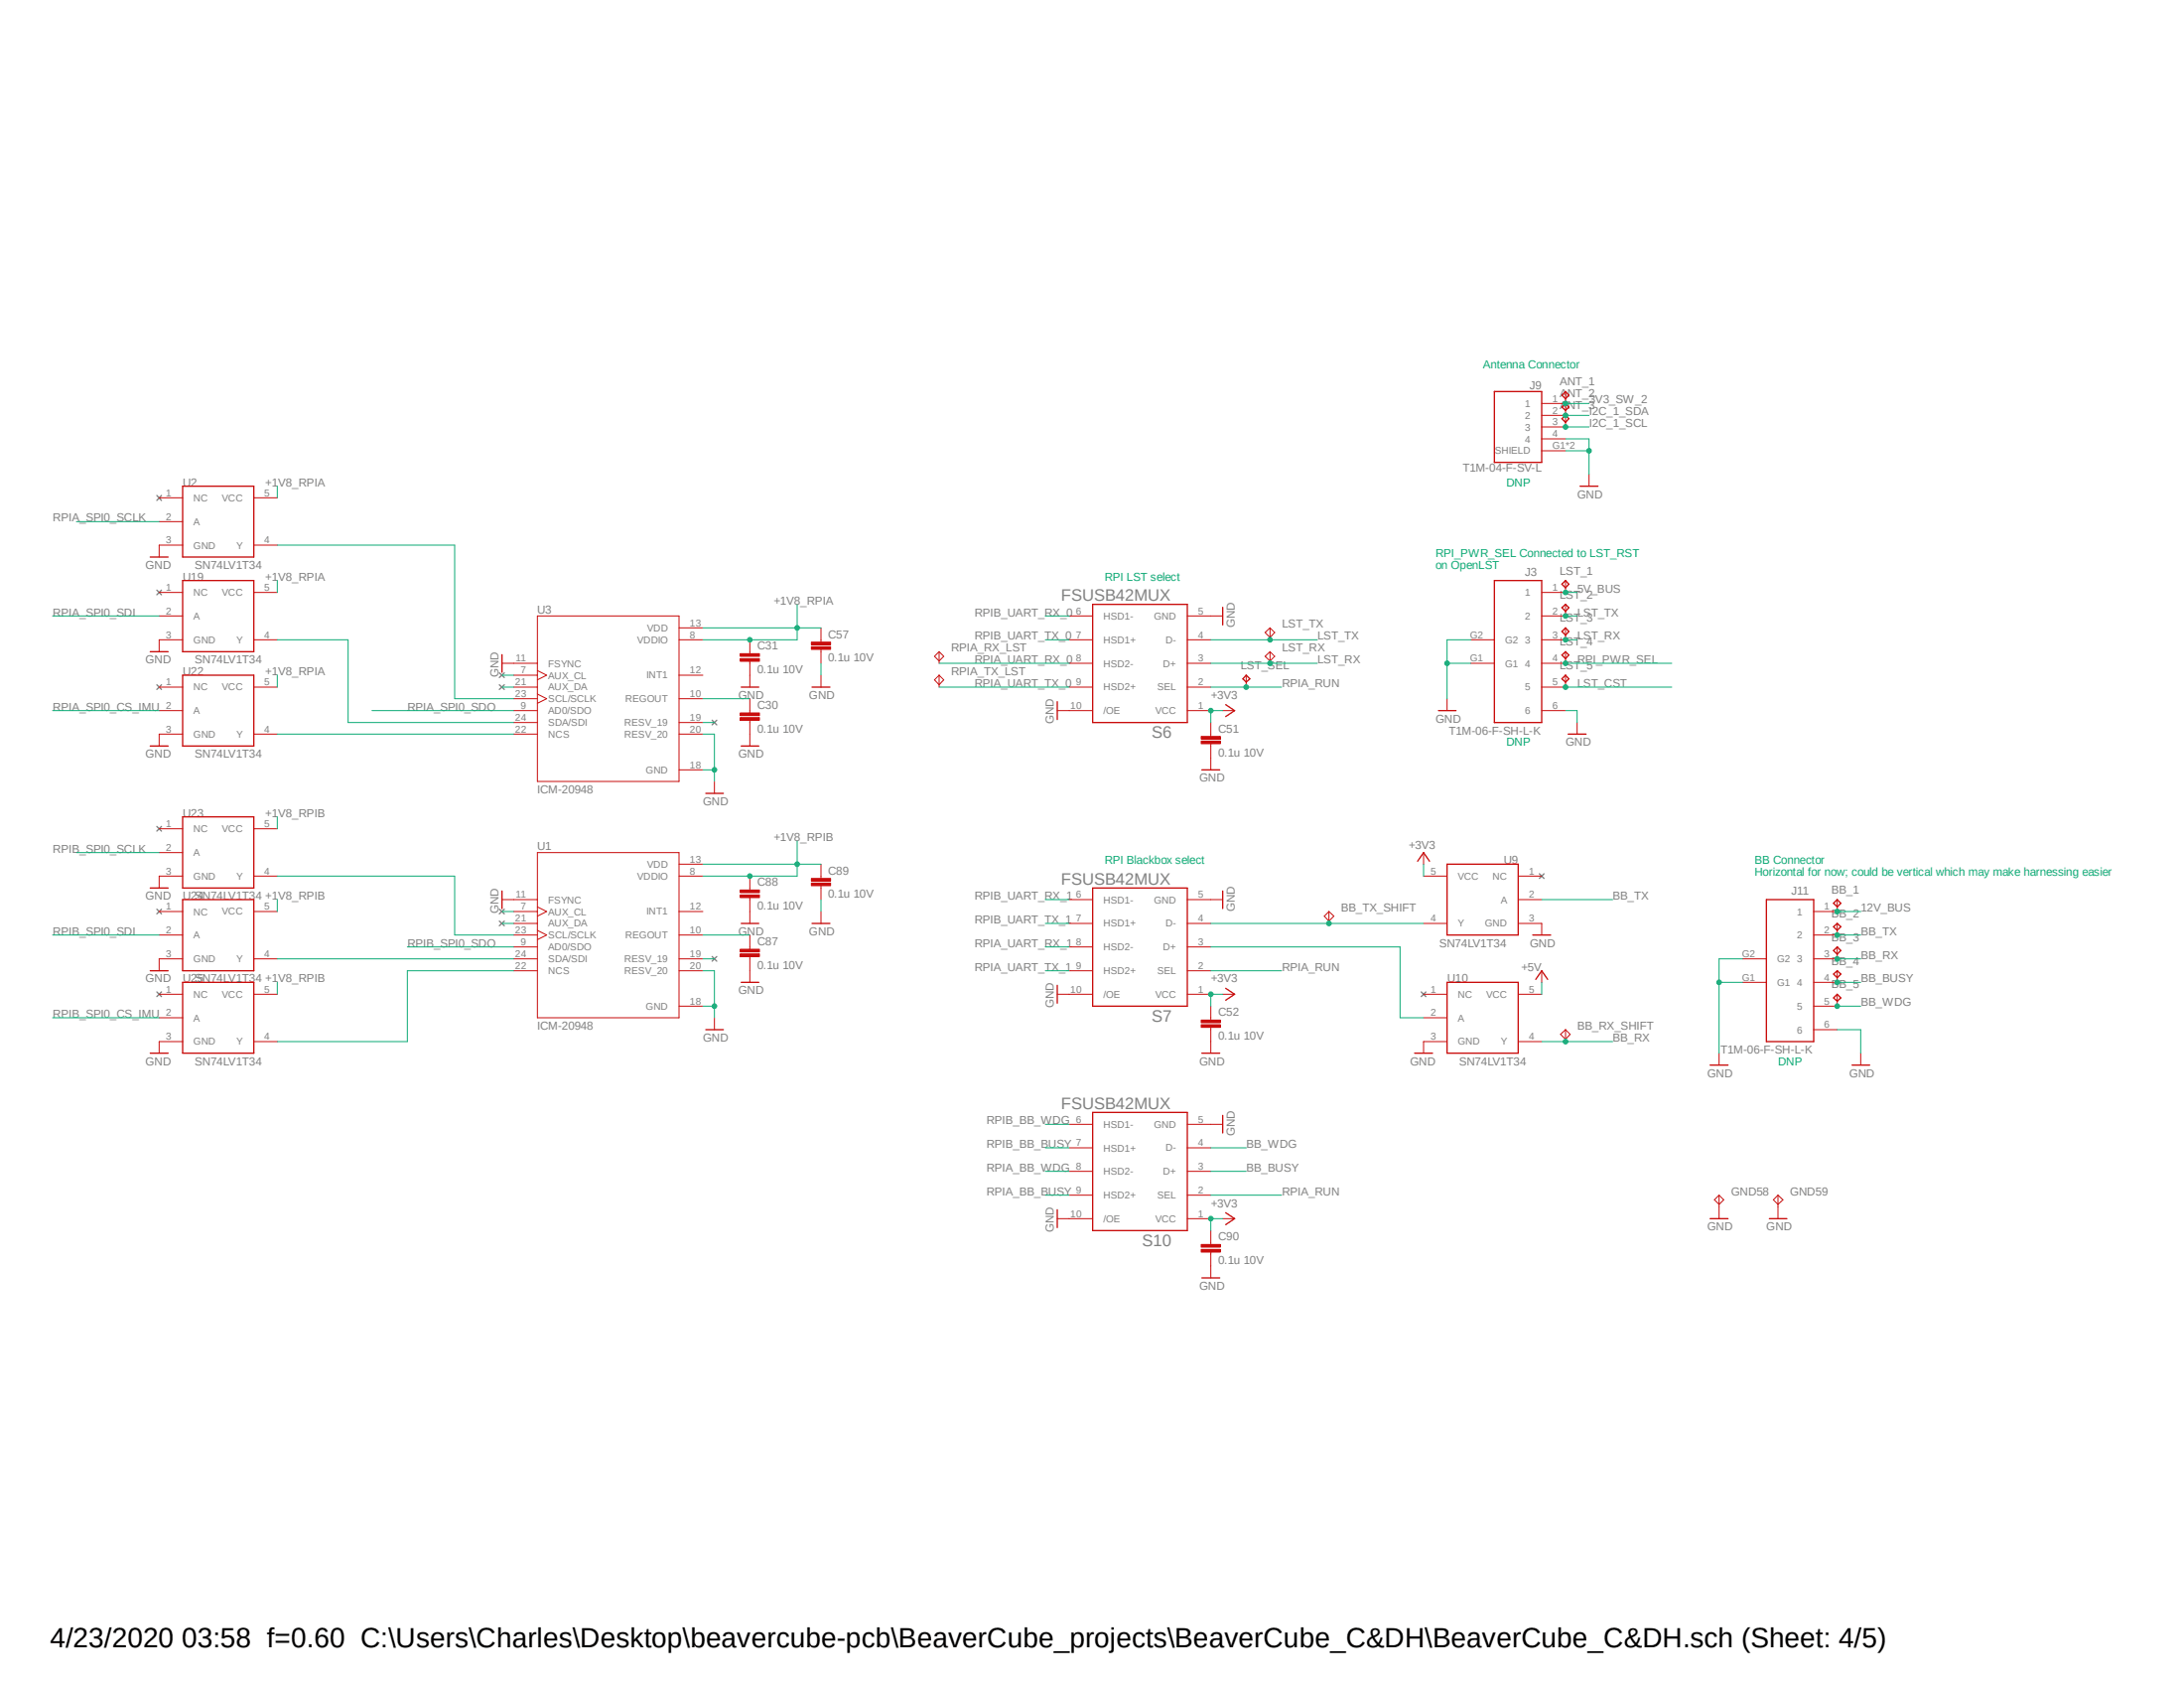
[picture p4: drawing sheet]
<svg xmlns="http://www.w3.org/2000/svg" width="279mm" height="216mm" viewBox="0 0 279 216" stroke-linecap="round" stroke-linejoin="round" font-family="sans-serif">
<path d="M6.4 45.5l266.6 119.9M273 45.5l-266.6 119.9" fill="none" stroke="#fff" stroke-width=".13"/>
<g fill="none" stroke="#808080" stroke-width=".17">
<path d="M20.1 63.4l.6 .6M20.1 75.5l.6 .6M20.7 63.4l-.6 .6M20.7 75.5l-.6 .6M20.1 87.6l.6 .6M20.7 87.6l-.6 .6M63.9 87.6l.6 .6M63.9 86.1l.6 .6M64.5 87.6l-.6 .6M64.5 86.1l-.6 .6M91.1 92.1l.6 .6M91.7 92.1l-.6 .6"/>
<path d="M20.1 105.7l.6 .6M20.1 116.3l.6 .6M20.7 105.7l-.6 .6M20.7 116.3l-.6 .6M63.9 116.3l.6 .6M63.9 117.8l.6 .6M64.5 116.3l-.6 .6M64.5 117.8l-.6 .6M196.9 111.8l.6 .6M197.5 111.8l-.6 .6M20.1 126.9l.6 .6M20.7 126.9l-.6 .6"/>
<path d="M91.1 122.3l.6 .6M91.7 122.3l-.6 .6M181.8 126.9l.6 .6M182.4 126.9l-.6 .6"/>
</g>
<g fill="none" stroke="#c90d0c" stroke-width=".13">
<path d="M197.2 51.6h3.1M197.2 53.1h3.1M197.2 56.1h3.1M197.2 57.7h3.1M200.3 50.1v4.5h-3.1M20.4 78.8h3M20.4 75.8h3M20.4 63.7h3M20.4 66.7h3M23.4 69.7h-3v1.5M32.5 75.8h3M32.5 63.7h3"/>
<path d="M32.5 69.7h3M68.7 78.8h18.2v21.1h-18.2zM136.8 78.8h3M151.9 78.8h4.5M200.3 77.3v1.5h-3.1M200.3 74.3v1.5h-3.1M203.3 60.7v1.5M20.4 90.9h3M20.4 87.9h3M23.4 81.8h-3v1.6M23.4 93.9h-3v1.5M32.5 87.9h3"/>
<path d="M32.5 81.8h3M32.5 93.9h3M64.2 84.8h4.5M65.7 90.9h3M65.7 87.9h3M65.7 86.4h3M65.7 89.4h3M65.7 92.4h3M65.7 93.9h3M68.7 88.8l1.2 .6-1.2 .6M68.7 85.8l1.2 .6-1.2 .6M86.9 81.8h3"/>
<path d="M86.9 86.4h3M86.9 89.4h3M86.9 80.3h3M86.9 98.5h3M86.9 92.4h3M86.9 93.9h3M91.4 99.9v1.6M94.7 91.8h2.5v.3h-2.5zM94.7 91.2h2.5v.3h-2.5zM94.7 84.2h2.5v.4h-2.5zM94.7 83.6h2.5v.3h-2.5zM95.9 81.8v1.9"/>
<path d="M95.9 84.5v3.4M95.9 89.4v1.8M95.9 92.1v3.3M103.8 82.7h2.5v.4h-2.5zM103.8 82.1h2.5v.4h-2.5zM105 80.3v1.8M105 83v1.8M105 86.4v1.5M119.5 83.9l.6-.5 .6 .5-.6 .6zM120.1 83.4v1.4M120.1 86.4v1.5M120.1 86.4l.6 .6-.6 .6-.6-.6z"/>
<path d="M135.3 90.9h4.5M136.8 87.9h3M136.8 84.8h3M136.8 81.8h3M151.9 90.9h3M151.9 87.9h3M151.9 84.8h3M151.9 81.8h3M153.7 94.8h2.4v.3h-2.4zM153.7 94.2h2.4v.3h-2.4zM154.9 92.4v1.8M154.9 95.1v3.4"/>
<path d="M156.4 90.9h1.5M159.4 86.4v1.5M161.8 80.9l.7-.6 .6 .6-.6 .6zM161.8 83.9l.7-.5 .6 .5-.6 .6zM162.5 80.3v1.5M162.5 83.4v1.4M185.1 89.4v1.5M188.2 84.8h3M188.2 81.8h3M197.2 90.9h3.1M200.3 86.4v1.5h-3.1M200.3 83.4v1.4h-3.1"/>
<path d="M200.3 80.3v1.5h-3.1M201.8 92.4v1.5M20.4 119.6h3M20.4 116.6h3M20.4 109.1h3M20.4 106h3M23.4 112.1h-3v1.5M32.5 112.1h3M32.5 116.6h3M32.5 106h3M64.2 115.1h4.5M65.7 118.1h3"/>
<path d="M65.7 119.6h3M65.7 116.6h3M68.7 109.1h18.2v21.1h-18.2zM68.7 119l1.2 .6-1.2 .6M68.7 116l1.2 .6-1.2 .6M86.9 112.1h3M86.9 119.6h3M86.9 116.6h3M86.9 110.5h3M94.7 114.5h2.5v.3h-2.5zM94.7 113.8h2.5v.4h-2.5zM95.9 112.1v1.8"/>
<path d="M95.9 114.8v3.3M95.9 119.6v1.8M103.8 112.9h2.5v.4h-2.5zM103.8 112.4h2.5v.3h-2.5zM105 110.5v1.9M105 113.2v1.9M105 116.6v1.5M136.8 118.1h3M136.8 115.1h3M151.9 118.1h3M151.9 115.1h4.5M169.4 117.2l.6-.6 .6 .6-.6 .6z"/>
<path d="M170 116.6v1.5M182.1 118.1h3M182.1 109.1v1.4M182.1 112.1h3M194.2 118.1h3v1.5M194.2 115.1h3M194.2 112.1h3M235 118.1v1.5h-3M235 115.1v1.5h-3M20.4 127.2h3M20.4 130.2h3M23.4 133.2h-3v1.5"/>
<path d="M23.4 122.6h-3v1.6M32.5 127.2h3M32.5 133.2h3M32.5 122.6h3M65.7 124.2h3M65.7 121.1h3M65.7 122.6h3M86.9 124.2h3M86.9 122.6h3M86.9 128.7h3M91.4 130.2v1.5M94.7 122h2.5v.3h-2.5z"/>
<path d="M94.7 121.4h2.5v.4h-2.5zM95.9 122.3v3.3M135.3 127.2h4.5M136.8 124.2h3M136.8 121.1h3M151.9 127.2h3M151.9 124.2h3M151.9 121.1h3M153.7 131.1h2.4v.3h-2.4zM153.7 130.5h2.4v.3h-2.4zM154.9 128.7v1.8M154.9 131.4v3.3"/>
<path d="M156.4 127.2h1.5M182.1 127.2h3M182.1 130.2h3M185.1 133.2h-3v1.5M194.2 127.2h3M194.2 133.2h3M197.2 124.2v1.4M199.6 132.3l.7-.6 .6 .6-.6 .6zM200.3 131.7v1.5M219.9 134.7v1.5M222.9 122.6h3.1M222.9 125.6h3.1"/>
<path d="M232 131.7h3M235 121.1v1.5h-3M235 124.2v1.4h-3M235 127.2v1.5h-3M238 134.7v1.5M135.3 155.9h4.5M136.8 152.9h3M136.8 149.8h3M136.8 146.8h3M136.8 143.8h3M151.9 155.9h3M151.9 152.9h3"/>
<path d="M151.9 149.8h3M151.9 146.8h3M151.9 143.8h4.5M153.7 159.8h2.4v.3h-2.4zM153.7 159.2h2.4v.3h-2.4zM154.9 157.4v1.8M156.4 155.9h1.5M219.3 153.5l.6-.6 .6 .6-.6 .6zM219.9 152.9v3M226.9 153.5l.6-.6 .6 .6-.6 .6zM227.5 152.9v3M154.9 160.1v3.3"/>
</g>
<g fill="none" stroke="#c90d0c" stroke-width=".17">
<path d="M191.2 50.1h6v9h-6zM199.8 52.1l.5-.5 .4 .5-.4 .4zM199.8 53.6l.5-.5 .4 .5-.4 .4zM199.8 50.5l.5-.4 .4 .4-.4 .5zM19.2 71.2h2.3M23.4 74.3h9.1v9.1h-9.1zM23.4 62.2h9.1v9h-9.1zM139.8 77.3h12.1v15.1h-12.1zM156.4 77.7v2.2M191.2 74.3h6v18.1h-6zM199.8 77.7l.5-.4 .4 .4-.4 .5zM199.8 74.7l.5-.4 .4 .4-.4 .5z"/>
<path d="M202.1 62.2h2.3M19.2 95.4h2.3M19.2 83.4h2.3M23.4 86.4h9.1v9h-9.1zM64.2 83.7v2.3M94.8 95.4h2.3M94.8 87.9h2.3M103.9 87.9h2.3M135.3 89.7v2.3M153.8 98.5h2.2M156.8 90.1l1.1 .8-1.1 .8M159.4 86.4l.5 .4-.5 .4-.4-.4z"/>
<path d="M184 90.9h2.3M199.8 80.8l.5-.5 .4 .5-.4 .4zM199.8 83.8l.5-.4 .4 .4-.4 .4zM199.8 86.8l.5-.4 .4 .4-.4 .4zM200.6 93.9h2.3M19.2 113.6h2.3M23.4 104.5h9.1v9.1h-9.1zM23.4 115.1h9.1v9.1h-9.1zM64.2 114v2.2M90.3 101.5h2.2M94.8 118.1h2.3M103.9 118.1h2.3"/>
<path d="M139.8 113.6h12.1v15.1h-12.1zM156.4 114v2.2M181.4 110.2l.7-1.1 .8 1.1M185.1 110.5h9.1v9.1h-9.1zM196.1 119.6h2.3M226 115.1h6v18.1h-6zM234.6 115.5l.4-.4 .5 .4-.5 .5zM234.6 118.5l.4-.4 .5 .4-.5 .5zM19.2 134.7h2.3M19.2 124.2h2.3M23.4 125.6h9.1v9.1h-9.1zM90.3 131.7h2.2"/>
<path d="M94.8 125.6h2.3M135.3 126v2.3M153.8 134.7h2.2M156.8 126.4l1.1 .8-1.1 .7M181 134.7h2.3M185.1 125.6h9.1v9.1h-9.1zM196.5 125.3l.7-1.1 .8 1.1M218.8 136.2h2.3M234.6 121.6l.4-.5 .5 .5-.5 .4zM234.6 124.6l.4-.4 .5 .4-.5 .5zM234.6 127.6l.4-.4 .5 .4-.5 .5zM236.9 136.2h2.3"/>
<path d="M135.3 154.7v2.3M139.8 142.3h12.1v15.1h-12.1zM156.4 142.7v2.2M156.8 155.1l1.1 .8-1.1 .7M218.8 155.9h2.3M226.4 155.9h2.2M153.8 163.4h2.2"/>
</g>
<g fill="none" stroke="#c90d0c" stroke-width=".34">
<path d="M94.7 91.9h2.5M94.7 91.4h2.5M94.7 84.4h2.5M94.7 83.8h2.5M103.8 82.9h2.5M103.8 82.3h2.5M153.7 95h2.4M153.7 94.4h2.4M94.7 114.6h2.5M94.7 114h2.5M103.8 113.1h2.5M103.8 112.5h2.5"/>
<path d="M94.7 122.2h2.5M94.7 121.6h2.5M153.7 131.2h2.4M153.7 130.6h2.4M153.7 160h2.4M153.7 159.3h2.4"/>
</g>
<path d="M156.4 90.9h-1.5v1.5" fill="none" stroke="#0dab76" stroke-width=".13"/>
<circle cx="154.9" cy="90.9" r=".3" fill="#0dab76"/>
<g fill="none" stroke="#0dab76" stroke-width=".13">
<path d="M156.4 127.2h-1.5v1.5"/>
<circle cx="154.9" cy="90.9" r=".3"/>
</g>
<circle cx="154.9" cy="127.2" r=".3" fill="#0dab76"/>
<g fill="none" stroke="#0dab76" stroke-width=".13">
<path d="M182.1 110.5v1.6M156.4 155.9h-1.5v1.5"/>
<circle cx="154.9" cy="127.2" r=".3"/>
</g>
<circle cx="154.9" cy="155.9" r=".3" fill="#0dab76"/>
<g fill="none" stroke="#0dab76" stroke-width=".13">
<path d="M89.9 93.9h1.5v6M89.9 98.5h1.5"/>
<circle cx="154.9" cy="155.9" r=".3"/>
</g>
<circle cx="91.4" cy="98.5" r=".3" fill="#0dab76"/>
<g fill="none" stroke="#0dab76" stroke-width=".13">
<path d="M105 84.8v1.6M185.1 84.8h3.1M188.2 81.8h-3.1v7.6"/>
<circle cx="91.4" cy="98.5" r=".3"/>
</g>
<circle cx="185.1" cy="84.8" r=".3" fill="#0dab76"/>
<g fill="none" stroke="#0dab76" stroke-width=".13">
<path d="M200.3 56.1h3v4.6M200.3 57.7h3M200.3 90.9h1.5v1.5"/>
<circle cx="185.1" cy="84.8" r=".3"/>
</g>
<circle cx="203.3" cy="57.7" r=".3" fill="#0dab76"/>
<g fill="none" stroke="#0dab76" stroke-width=".13">
<path d="M219.9 125.6h3M222.9 122.6h-3v12.1"/>
<circle cx="203.3" cy="57.7" r=".3"/>
</g>
<circle cx="219.9" cy="125.6" r=".3" fill="#0dab76"/>
<g fill="none" stroke="#0dab76" stroke-width=".13">
<path d="M89.9 124.2h1.5v6M89.9 128.7h1.5M235 131.7h3v3"/>
<circle cx="219.9" cy="125.6" r=".3"/>
</g>
<circle cx="91.4" cy="128.7" r=".3" fill="#0dab76"/>
<g fill="none" stroke="#0dab76" stroke-width=".13">
<path d="M154.9 87.9h9.1M105 115.1v1.5"/>
<circle cx="91.4" cy="128.7" r=".3"/>
</g>
<circle cx="159.4" cy="87.9" r=".3" fill="#0dab76"/>
<g fill="none" stroke="#0dab76" stroke-width=".13">
<path d="M133.7 78.8h3.1M120.1 84.8h16.7M120.1 87.9h16.7M133.7 81.8h3.1M154.9 84.8h13.6M154.9 124.2h9.1M154.9 152.9h9.1"/>
<circle cx="159.4" cy="87.9" r=".3"/>
</g>
<circle cx="162.5" cy="84.8" r=".3" fill="#0dab76"/>
<g fill="none" stroke="#0dab76" stroke-width=".13">
<path d="M200.3 81.8h1.5"/>
<circle cx="162.5" cy="84.8" r=".3"/>
</g>
<circle cx="200.3" cy="81.8" r=".3" fill="#0dab76"/>
<g fill="none" stroke="#0dab76" stroke-width=".13">
<path d="M154.9 81.8h13.6"/>
<circle cx="200.3" cy="81.8" r=".3"/>
</g>
<circle cx="162.5" cy="81.8" r=".3" fill="#0dab76"/>
<g fill="none" stroke="#0dab76" stroke-width=".13">
<path d="M200.3 78.8h1.5"/>
<circle cx="162.5" cy="81.8" r=".3"/>
</g>
<circle cx="200.3" cy="78.8" r=".3" fill="#0dab76"/>
<g fill="none" stroke="#0dab76" stroke-width=".13">
<path d="M133.7 115.1h3.1M133.7 118.1h3.1M197.2 115.1h9.1M235 119.6h3M133.7 121.1h3.1M133.7 124.2h3.1M154.9 121.1h24.2v9.1h3"/>
<circle cx="200.3" cy="78.8" r=".3"/>
</g>
<circle cx="235" cy="119.6" r=".3" fill="#0dab76"/>
<g fill="none" stroke="#0dab76" stroke-width=".13">
<path d="M154.9 118.1h27.2"/>
<circle cx="235" cy="119.6" r=".3"/>
</g>
<circle cx="170" cy="118.1" r=".3" fill="#0dab76"/>
<g fill="none" stroke="#0dab76" stroke-width=".13">
<path d="M197.2 125.6v1.6M197.2 133.2h9.1"/>
<circle cx="170" cy="118.1" r=".3"/>
</g>
<circle cx="200.3" cy="133.2" r=".3" fill="#0dab76"/>
<g fill="none" stroke="#0dab76" stroke-width=".13">
<path d="M235 122.6h3"/>
<circle cx="200.3" cy="133.2" r=".3"/>
</g>
<circle cx="235" cy="122.6" r=".3" fill="#0dab76"/>
<g fill="none" stroke="#0dab76" stroke-width=".13">
<path d="M200.3 75.8h1.5M89.9 89.4h6"/>
<circle cx="235" cy="122.6" r=".3"/>
</g>
<circle cx="200.3" cy="75.8" r=".3" fill="#0dab76"/>
<circle cx="200.3" cy="75.8" r=".3" fill="none" stroke="#0dab76" stroke-width=".13"/>
<circle cx="200.3" cy="84.8" r=".3" fill="#0dab76"/>
<g fill="none" stroke="#0dab76" stroke-width=".13">
<path d="M200.3 84.8h13.6M200.3 87.9h13.6"/>
<circle cx="200.3" cy="84.8" r=".3"/>
</g>
<circle cx="200.3" cy="87.9" r=".3" fill="#0dab76"/>
<g fill="none" stroke="#0dab76" stroke-width=".13">
<path d="M200.3 53.1h3"/>
<circle cx="200.3" cy="87.9" r=".3"/>
</g>
<circle cx="200.3" cy="53.1" r=".3" fill="#0dab76"/>
<g fill="none" stroke="#0dab76" stroke-width=".13">
<path d="M200.3 54.6h3"/>
<circle cx="200.3" cy="53.1" r=".3"/>
</g>
<circle cx="200.3" cy="54.6" r=".3" fill="#0dab76"/>
<g fill="none" stroke="#0dab76" stroke-width=".13">
<path d="M89.9 81.8h6"/>
<circle cx="200.3" cy="54.6" r=".3"/>
</g>
<circle cx="95.9" cy="81.8" r=".3" fill="#0dab76"/>
<g fill="none" stroke="#0dab76" stroke-width=".13">
<path d="M102 77.3v4.5h-6.1M102 80.3h3"/>
<circle cx="95.9" cy="81.8" r=".3"/>
</g>
<circle cx="102" cy="80.3" r=".3" fill="#0dab76"/>
<g fill="none" stroke="#0dab76" stroke-width=".13">
<path d="M35.5 62.2v1.5M35.5 74.3v1.5M35.5 86.4v1.5M89.9 80.3h12.1M235 116.6h3"/>
<circle cx="102" cy="80.3" r=".3"/>
</g>
<circle cx="235" cy="116.6" r=".3" fill="#0dab76"/>
<g fill="none" stroke="#0dab76" stroke-width=".13">
<path d="M235 125.6h3"/>
<circle cx="235" cy="116.6" r=".3"/>
</g>
<circle cx="235" cy="125.6" r=".3" fill="#0dab76"/>
<g fill="none" stroke="#0dab76" stroke-width=".13">
<path d="M235 128.7h3M154.9 149.8h4.5"/>
<circle cx="235" cy="125.6" r=".3"/>
</g>
<circle cx="235" cy="128.7" r=".3" fill="#0dab76"/>
<g fill="none" stroke="#0dab76" stroke-width=".13">
<path d="M200.3 51.6h3M154.9 146.8h4.5"/>
<circle cx="235" cy="128.7" r=".3"/>
</g>
<circle cx="200.3" cy="51.6" r=".3" fill="#0dab76"/>
<g fill="none" stroke="#0dab76" stroke-width=".13">
<path d="M47.6 90.9h18.1M89.9 119.6h6M89.9 112.1h6"/>
<circle cx="200.3" cy="51.6" r=".3"/>
</g>
<circle cx="95.9" cy="112.1" r=".3" fill="#0dab76"/>
<g fill="none" stroke="#0dab76" stroke-width=".13">
<path d="M89.9 110.5h12.1M102 107.5v4.6h-6.1"/>
<circle cx="95.9" cy="112.1" r=".3"/>
</g>
<circle cx="102" cy="110.5" r=".3" fill="#0dab76"/>
<g fill="none" stroke="#0dab76" stroke-width=".13">
<path d="M6.7 78.8h13.7M9.8 66.7h10.6M35.5 69.7h22.7v19.7h7.5M6.7 90.9h13.7M35.5 81.8h9v10.6h21.2M35.5 93.9h30.2M64.2 87.9h1.5M64.2 86.4h1.5M89.9 92.4h1.5M6.7 119.6h13.7M9.8 109.1h10.6M35.5 104.5v1.5"/>
<path d="M35.5 115.1v1.5M35.5 112.1h22.7v7.5h7.5M64.2 116.6h1.5M64.2 118.1h1.5M102 110.5h3M6.7 130.2h13.7M35.5 125.6v1.6M35.5 122.6h30.2M52.1 121.1h13.6M65.7 124.2h-13.6v9h-16.6M89.9 122.6h1.5M133.7 143.8h3.1"/>
<path d="M133.7 146.8h3.1M133.7 149.8h3.1M133.7 152.9h3.1"/>
<circle cx="102" cy="110.5" r=".3"/>
</g>
<text font-size="3.6" x="6.4" y="210.7">4/23/2020 03:58 f=0.60 C:\Users\Charles\Desktop\beavercube-pcb\BeaverCube_projects\BeaverCube_C&amp;DH\BeaverCube_C&amp;DH.sch (Sheet: 4/5)</text>
<g font-size="2.1" fill="#808080">
<text x="135.7" y="76.8">FSUSB42MUX</text>
<text x="147.3" y="94.4">S6</text>
<text x="135.7" y="113.1">FSUSB42MUX</text>
<text x="147.3" y="130.6">S7</text>
<text x="135.7" y="141.9">FSUSB42MUX</text>
<text x="146.1" y="159.4">S10</text>
</g>
<g font-size="1.5" fill="#0dab76">
<text x="189.7" y="47.1">Antenna Connector</text>
<text x="192.7" y="62.2">DNP</text>
<text x="183.6" y="71.2">RPI_PWR_SEL Connected to LST_RST</text>
<text x="141.3" y="74.3">RPI LST select</text>
<text x="183.6" y="72.8">on OpenLST</text>
<text x="192.7" y="95.4">DNP</text>
<text x="141.3" y="110.5">RPI Blackbox select</text>
<text x="224.5" y="110.5">BB Connector</text>
<text x="224.5" y="112.1">Horizontal for now; could be vertical which may make harnessing easier</text>
<text x="227.5" y="136.2">DNP</text>
</g>
<g font-size="1.5" fill="#808080">
<text x="195.7" y="49.8">J9</text>
<text x="199.5" y="50.8">ANT_2</text>
<text x="199.5" y="52.4">ANT_3</text>
<text x="199.5" y="49.3">ANT_1</text>
<text x="203.3" y="53.1">I2C_1_SDA</text>
<text x="203.3" y="51.6">3V3_SW_2</text>
<text x="203.3" y="54.6">I2C_1_SCL</text>
<text x="23.4" y="62.2">U2</text>
<text x="34" y="62.2">+1V8_RPIA</text>
<text x="187.1" y="60.4">T1M-04-F-SV-L</text>
<text x="201.8" y="63.7">GND</text>
<text x="6.8" y="66.7">RPIA_SPI0_SCLK</text>
<text x="18.6" y="72.8">GND</text>
<text x="23.4" y="74.3">U19</text>
<text x="24.9" y="72.8">SN74LV1T34</text>
<text x="34" y="74.3">+1V8_RPIA</text>
<text x="99" y="77.3">+1V8_RPIA</text>
<text x="195.1" y="73.7">J3</text>
<text x="199.5" y="76.5">LST_2</text>
<text x="199.5" y="73.5">LST_1</text>
<text x="201.8" y="75.8">5V_BUS</text>
<text x="6.8" y="78.8">RPIA_SPI0_SDI</text>
<text x="68.7" y="78.5">U3</text>
<text x="96.9" y="83.1">C31</text>
<text x="105.9" y="81.6">C57</text>
<text x="121.7" y="83.4">RPIA_RX_LST</text>
<text x="124.7" y="78.8">RPIB_UART_RX_0</text>
<text x="124.7" y="81.8">RPIB_UART_TX_0</text>
<text x="157.9" y="80.3" transform="rotate(-90 157.9 80.3)">GND</text>
<text x="164" y="80.3">LST_TX</text>
<text x="164" y="83.4">LST_RX</text>
<text x="168.5" y="81.8">LST_TX</text>
<text x="199.5" y="79.5">LST_3</text>
<text x="199.5" y="82.6">LST_4</text>
<text x="201.8" y="81.8">LST_RX</text>
<text x="201.8" y="78.8">LST_TX</text>
<text x="18.6" y="84.8">GND</text>
<text x="23.4" y="86.4">U22</text>
<text x="24.9" y="84.8">SN74LV1T34</text>
<text x="34" y="86.4">+1V8_RPIA</text>
<text x="63.8" y="86.6" transform="rotate(-90 63.8 86.6)">GND</text>
<text x="94.4" y="89.4">GND</text>
<text x="96.9" y="86.1">0.1u 10V</text>
<text x="103.5" y="89.4">GND</text>
<text x="105.9" y="84.6">0.1u 10V</text>
<text x="121.7" y="86.4">RPIA_TX_LST</text>
<text x="124.7" y="84.8">RPIA_UART_RX_0</text>
<text x="124.7" y="87.9">RPIA_UART_TX_0</text>
<text x="154.9" y="89.4">+3V3</text>
<text x="158.7" y="85.6">LST_SEL</text>
<text x="164" y="87.9">RPIA_RUN</text>
<text x="168.5" y="84.8">LST_RX</text>
<text x="199.5" y="85.6">LST_5</text>
<text x="201.8" y="84.8">RPI_PWR_SEL</text>
<text x="201.8" y="87.9">LST_CST</text>
<text x="6.8" y="90.9">RPIA_SPI0_CS_IMU</text>
<text x="52.1" y="90.9">RPIA_SPI0_SDO</text>
<text x="96.9" y="93.7">0.1u 10V</text>
<text x="96.9" y="90.7">C30</text>
<text x="134.8" y="92.6" transform="rotate(-90 134.8 92.6)">GND</text>
<text x="155.8" y="93.7">C51</text>
<text x="183.6" y="92.4">GND</text>
<text x="185.3" y="93.9">T1M-06-F-SH-L-K</text>
<text x="200.3" y="95.4">GND</text>
<text x="18.6" y="96.9">GND</text>
<text x="24.9" y="96.9">SN74LV1T34</text>
<text x="68.7" y="101.5">ICM-20948</text>
<text x="94.4" y="96.9">GND</text>
<text x="153.4" y="99.9">GND</text>
<text x="155.8" y="96.7">0.1u 10V</text>
<text x="23.4" y="104.5">U23</text>
<text x="34" y="104.5">+1V8_RPIB</text>
<text x="89.9" y="103">GND</text>
<text x="99" y="107.5">+1V8_RPIB</text>
<text x="6.8" y="109.1">RPIB_SPI0_SCLK</text>
<text x="68.7" y="108.7">U1</text>
<text x="96.9" y="113.3">C88</text>
<text x="105.9" y="111.8">C89</text>
<text x="180.2" y="108.6">+3V3</text>
<text x="192.4" y="110.5">U9</text>
<text x="6.8" y="119.6">RPIB_SPI0_SDI</text>
<text x="18.6" y="115.1">GND</text>
<text x="23.4" y="115.1">U24</text>
<text x="24.9" y="115.1">SN74LV1T34 +1V8_RPIB</text>
<text x="63.8" y="116.8" transform="rotate(-90 63.8 116.8)">GND</text>
<text x="94.4" y="119.6">GND</text>
<text x="96.9" y="116.4">0.1u 10V</text>
<text x="103.5" y="119.6">GND</text>
<text x="105.9" y="114.9">0.1u 10V</text>
<text x="124.7" y="115.1">RPIB_UART_RX_1</text>
<text x="124.7" y="118.1">RPIB_UART_TX_1</text>
<text x="157.9" y="116.6" transform="rotate(-90 157.9 116.6)">GND</text>
<text x="171.5" y="116.6">BB_TX_SHIFT</text>
<text x="206.3" y="115.1">BB_TX</text>
<text x="229.2" y="114.5">J11</text>
<text x="234.3" y="114.3">BB_1</text>
<text x="234.3" y="117.3">BB_2</text>
<text x="238" y="119.6">BB_TX</text>
<text x="238" y="116.6">12V_BUS</text>
<text x="18.6" y="125.6">GND</text>
<text x="23.4" y="125.6">U25</text>
<text x="24.9" y="125.6">SN74LV1T34 +1V8_RPIB</text>
<text x="52.1" y="121.1">RPIB_SPI0_SDO</text>
<text x="96.9" y="123.9">0.1u 10V</text>
<text x="96.9" y="120.9">C87</text>
<text x="124.7" y="121.1">RPIA_UART_RX_1</text>
<text x="124.7" y="124.2">RPIA_UART_TX_1</text>
<text x="154.9" y="125.6">+3V3</text>
<text x="164" y="124.2">RPIA_RUN</text>
<text x="184.1" y="121.1">SN74LV1T34</text>
<text x="185.1" y="125.6">U10</text>
<text x="194.6" y="124.2">+5V</text>
<text x="195.7" y="121.1">GND</text>
<text x="234.3" y="120.4">BB_3</text>
<text x="234.3" y="123.4">BB_4</text>
<text x="238" y="122.6">BB_RX</text>
<text x="238" y="125.6">BB_BUSY</text>
<text x="6.8" y="130.2">RPIB_SPI0_CS_IMU</text>
<text x="68.7" y="131.7">ICM-20948</text>
<text x="94.4" y="127.2">GND</text>
<text x="134.8" y="128.9" transform="rotate(-90 134.8 128.9)">GND</text>
<text x="155.8" y="130">C52</text>
<text x="201.8" y="131.7">BB_RX_SHIFT</text>
<text x="234.3" y="126.4">BB_5</text>
<text x="238" y="128.7">BB_WDG</text>
<text x="18.6" y="136.2">GND</text>
<text x="24.9" y="136.2">SN74LV1T34</text>
<text x="89.9" y="133.2">GND</text>
<text x="153.4" y="136.2">GND</text>
<text x="155.8" y="133">0.1u 10V</text>
<text x="180.4" y="136.2">GND</text>
<text x="186.6" y="136.2">SN74LV1T34</text>
<text x="206.3" y="133.2">BB_RX</text>
<text x="218.4" y="137.8">GND</text>
<text x="220.1" y="134.7">T1M-06-F-SH-L-K</text>
<text x="236.6" y="137.8">GND</text>
<text x="126.2" y="143.8">RPIB_BB_WDG</text>
<text x="126.2" y="146.8">RPIB_BB_BUSY</text>
<text x="126.2" y="149.8">RPIA_BB_WDG</text>
<text x="157.9" y="145.3" transform="rotate(-90 157.9 145.3)">GND</text>
<text x="159.4" y="149.8">BB_BUSY</text>
<text x="159.4" y="146.8">BB_WDG</text>
<text x="126.2" y="152.9">RPIA_BB_BUSY</text>
<text x="154.9" y="154.4">+3V3</text>
<text x="164" y="152.9">RPIA_RUN</text>
<text x="221.4" y="152.9">GND58</text>
<text x="229" y="152.9">GND59</text>
<text x="134.8" y="157.7" transform="rotate(-90 134.8 157.7)">GND</text>
<text x="155.8" y="161.7">0.1u 10V</text>
<text x="155.8" y="158.7">C90</text>
<text x="218.4" y="157.4">GND</text>
<text x="226" y="157.4">GND</text>
<text x="153.4" y="164.9">GND</text>
</g>
<g font-size="1.3" fill="#808080">
<text x="195.1" y="52.1">1</text>
<text x="195.1" y="53.5">2</text>
<text x="198.6" y="51.4">1</text>
<text x="198.6" y="52.9">2</text>
<text x="191.3" y="58.1">SHIELD</text>
<text x="195.1" y="55.1">3</text>
<text x="195.1" y="56.6">4</text>
<text x="198.6" y="54.4">3</text>
<text x="198.6" y="55.9">4</text>
<text x="198.6" y="57.4">G1*2</text>
<text x="21.3" y="63.5">1</text>
<text x="24.8" y="64.1">NC</text>
<text x="28.4" y="64.1">VCC</text>
<text x="33.8" y="63.5">5</text>
<text x="21.3" y="66.5">2</text>
<text x="21.3" y="69.5">3</text>
<text x="24.8" y="67.2">A</text>
<text x="24.8" y="70.2">GND</text>
<text x="30.3" y="70.2">Y</text>
<text x="33.8" y="69.5">4</text>
<text x="21.3" y="75.6">1</text>
<text x="24.8" y="76.2">NC</text>
<text x="28.4" y="76.2">VCC</text>
<text x="33.8" y="75.6">5</text>
<text x="195.1" y="76.2">1</text>
<text x="198.6" y="75.6">1</text>
<text x="21.3" y="78.6">2</text>
<text x="21.3" y="81.6">3</text>
<text x="24.8" y="79.2">A</text>
<text x="24.8" y="82.3">GND</text>
<text x="30.3" y="82.3">Y</text>
<text x="33.8" y="81.6">4</text>
<text x="81.5" y="82.3">VDDIO</text>
<text x="82.8" y="80.8">VDD</text>
<text x="88.3" y="81.6">8</text>
<text x="88.3" y="80.1">13</text>
<text x="137.7" y="78.6">6</text>
<text x="137.7" y="81.6">7</text>
<text x="141.2" y="79.2">HSD1-</text>
<text x="141.2" y="82.3">HSD1+</text>
<text x="147.7" y="79.2">GND</text>
<text x="149.1" y="82.3">D-</text>
<text x="153.3" y="81.6">4</text>
<text x="153.3" y="78.6">5</text>
<text x="188.1" y="81.6">G2</text>
<text x="192.6" y="82.3">G2</text>
<text x="195.1" y="82.3">3</text>
<text x="195.1" y="79.2">2</text>
<text x="198.6" y="81.6">3</text>
<text x="198.6" y="78.6">2</text>
<text x="21.3" y="87.7">1</text>
<text x="24.8" y="88.3">NC</text>
<text x="28.4" y="88.3">VCC</text>
<text x="33.8" y="87.7">5</text>
<text x="65.9" y="87.7">21</text>
<text x="65.9" y="89.2">23</text>
<text x="66" y="84.6">11</text>
<text x="66.6" y="86.1">7</text>
<text x="70.1" y="85.3">FSYNC</text>
<text x="70.1" y="88.3">AUX_DA</text>
<text x="70.1" y="89.8">SCL/SCLK</text>
<text x="70.1" y="86.8">AUX_CL</text>
<text x="80" y="89.8">REGOUT</text>
<text x="82.7" y="86.8">INT1</text>
<text x="88.3" y="86.1">12</text>
<text x="88.3" y="89.2">10</text>
<text x="137.7" y="84.6">8</text>
<text x="137.7" y="87.7">9</text>
<text x="141.2" y="85.3">HSD2-</text>
<text x="141.2" y="88.3">HSD2+</text>
<text x="148.1" y="88.3">SEL</text>
<text x="148.8" y="85.3">D+</text>
<text x="153.3" y="87.7">2</text>
<text x="153.3" y="84.6">3</text>
<text x="188.1" y="84.6">G1</text>
<text x="192.6" y="85.3">G1</text>
<text x="195.1" y="85.3">4</text>
<text x="195.1" y="88.3">5</text>
<text x="198.6" y="84.6">4</text>
<text x="198.6" y="87.7">5</text>
<text x="21.3" y="90.7">2</text>
<text x="21.3" y="93.7">3</text>
<text x="24.8" y="91.4">A</text>
<text x="24.8" y="94.4">GND</text>
<text x="30.3" y="94.4">Y</text>
<text x="33.8" y="93.7">4</text>
<text x="65.9" y="93.7">22</text>
<text x="65.9" y="92.2">24</text>
<text x="66.6" y="90.7">9</text>
<text x="70.1" y="91.4">AD0/SDO</text>
<text x="70.1" y="94.4">NCS</text>
<text x="70.1" y="92.9">SDA/SDI</text>
<text x="79.9" y="92.8">RESV_19</text>
<text x="79.9" y="94.4">RESV_20</text>
<text x="88.3" y="92.2">19</text>
<text x="88.3" y="93.7">20</text>
<text x="136.9" y="90.7">10</text>
<text x="141.2" y="91.4">/OE</text>
<text x="147.8" y="91.3">VCC</text>
<text x="153.3" y="90.7">1</text>
<text x="195.1" y="91.4">6</text>
<text x="198.6" y="90.7">6</text>
<text x="82.6" y="98.9">GND</text>
<text x="88.3" y="98.3">18</text>
<text x="21.3" y="105.8">1</text>
<text x="24.8" y="106.5">NC</text>
<text x="28.4" y="106.4">VCC</text>
<text x="33.8" y="105.8">5</text>
<text x="21.3" y="108.8">2</text>
<text x="21.3" y="111.8">3</text>
<text x="24.8" y="109.5">A</text>
<text x="24.8" y="112.5">GND</text>
<text x="30.3" y="112.5">Y</text>
<text x="33.8" y="111.8">4</text>
<text x="81.5" y="112.5">VDDIO</text>
<text x="82.8" y="111">VDD</text>
<text x="88.3" y="111.8">8</text>
<text x="88.3" y="110.3">13</text>
<text x="183" y="111.8">5</text>
<text x="186.5" y="112.5">VCC</text>
<text x="191" y="112.5">NC</text>
<text x="195.6" y="111.8">1</text>
<text x="21.3" y="116.4">1</text>
<text x="21.3" y="119.4">2</text>
<text x="24.8" y="117">NC</text>
<text x="28.4" y="117">VCC</text>
<text x="33.8" y="116.4">5</text>
<text x="65.9" y="117.9">21</text>
<text x="65.9" y="119.4">23</text>
<text x="66" y="114.8">11</text>
<text x="66.6" y="116.4">7</text>
<text x="70.1" y="115.5">FSYNC</text>
<text x="70.1" y="118.5">AUX_DA</text>
<text x="70.1" y="117">AUX_CL</text>
<text x="82.7" y="117">INT1</text>
<text x="88.3" y="116.4">12</text>
<text x="88.3" y="119.4">10</text>
<text x="137.7" y="114.8">6</text>
<text x="137.7" y="117.9">7</text>
<text x="141.2" y="115.5">HSD1-</text>
<text x="141.2" y="118.5">HSD1+</text>
<text x="147.7" y="115.5">GND</text>
<text x="149.1" y="118.5">D-</text>
<text x="153.3" y="117.9">4</text>
<text x="153.3" y="114.8">5</text>
<text x="183" y="117.9">4</text>
<text x="186.5" y="118.5">Y</text>
<text x="190" y="118.5">GND</text>
<text x="192" y="115.5">A</text>
<text x="195.6" y="114.8">2</text>
<text x="195.6" y="117.9">3</text>
<text x="229.9" y="117">1</text>
<text x="233.4" y="119.4">2</text>
<text x="233.4" y="116.4">1</text>
<text x="21.3" y="122.4">3</text>
<text x="24.8" y="120.1">A</text>
<text x="24.8" y="123.1">GND</text>
<text x="30.3" y="123.1">Y</text>
<text x="33.8" y="122.4">4</text>
<text x="65.9" y="123.9">22</text>
<text x="65.9" y="122.4">24</text>
<text x="66.6" y="120.9">9</text>
<text x="70.1" y="121.6">AD0/SDO</text>
<text x="70.1" y="120.1">SCL/SCLK</text>
<text x="70.1" y="124.6">NCS</text>
<text x="70.1" y="123.1">SDA/SDI</text>
<text x="79.9" y="123.1">RESV_19</text>
<text x="79.9" y="124.6">RESV_20</text>
<text x="80" y="120.1">REGOUT</text>
<text x="88.3" y="122.4">19</text>
<text x="88.3" y="123.9">20</text>
<text x="137.7" y="120.9">8</text>
<text x="137.7" y="123.9">9</text>
<text x="141.2" y="121.6">HSD2-</text>
<text x="141.2" y="124.6">HSD2+</text>
<text x="148.1" y="124.6">SEL</text>
<text x="148.8" y="121.5">D+</text>
<text x="153.3" y="123.9">2</text>
<text x="153.3" y="120.9">3</text>
<text x="222.9" y="125.4">G1</text>
<text x="222.9" y="122.4">G2</text>
<text x="227.4" y="123.1">G2</text>
<text x="229.9" y="123.1">3</text>
<text x="229.9" y="120.1">2</text>
<text x="233.4" y="122.4">3</text>
<text x="233.4" y="125.4">4</text>
<text x="21.3" y="127">1</text>
<text x="21.3" y="130">2</text>
<text x="24.8" y="127.6">NC</text>
<text x="24.8" y="130.6">A</text>
<text x="28.4" y="127.6">VCC</text>
<text x="33.8" y="127">5</text>
<text x="82.6" y="129.1">GND</text>
<text x="88.3" y="128.5">18</text>
<text x="136.9" y="127">10</text>
<text x="141.2" y="127.6">/OE</text>
<text x="147.8" y="127.6">VCC</text>
<text x="153.3" y="127">1</text>
<text x="183" y="127">1</text>
<text x="183" y="130">2</text>
<text x="186.5" y="127.6">NC</text>
<text x="186.5" y="130.6">A</text>
<text x="190.2" y="127.6">VCC</text>
<text x="195.6" y="127">5</text>
<text x="227.4" y="126.1">G1</text>
<text x="229.9" y="126.1">4</text>
<text x="229.9" y="129.1">5</text>
<text x="233.4" y="128.5">5</text>
<text x="233.4" y="131.5">6</text>
<text x="21.3" y="133">3</text>
<text x="24.8" y="133.6">GND</text>
<text x="30.3" y="133.6">Y</text>
<text x="33.8" y="133">4</text>
<text x="183" y="133">3</text>
<text x="186.5" y="133.6">GND</text>
<text x="192" y="133.6">Y</text>
<text x="195.6" y="133">4</text>
<text x="229.9" y="132.2">6</text>
<text x="137.7" y="143.6">6</text>
<text x="153.3" y="143.6">5</text>
<text x="137.7" y="146.6">7</text>
<text x="137.7" y="149.6">8</text>
<text x="141.2" y="144.2">HSD1-</text>
<text x="141.2" y="147.3">HSD1+</text>
<text x="147.7" y="144.2">GND</text>
<text x="149.1" y="147.2">D-</text>
<text x="153.3" y="149.6">3</text>
<text x="153.3" y="146.6">4</text>
<text x="136.9" y="155.7">10</text>
<text x="137.7" y="152.6">9</text>
<text x="141.2" y="150.3">HSD2-</text>
<text x="141.2" y="153.3">HSD2+</text>
<text x="148.1" y="153.3">SEL</text>
<text x="148.8" y="150.3">D+</text>
<text x="153.3" y="155.7">1</text>
<text x="153.3" y="152.6">2</text>
<text x="141.2" y="156.3">/OE</text>
<text x="147.8" y="156.3">VCC</text>
</g>
</svg>
